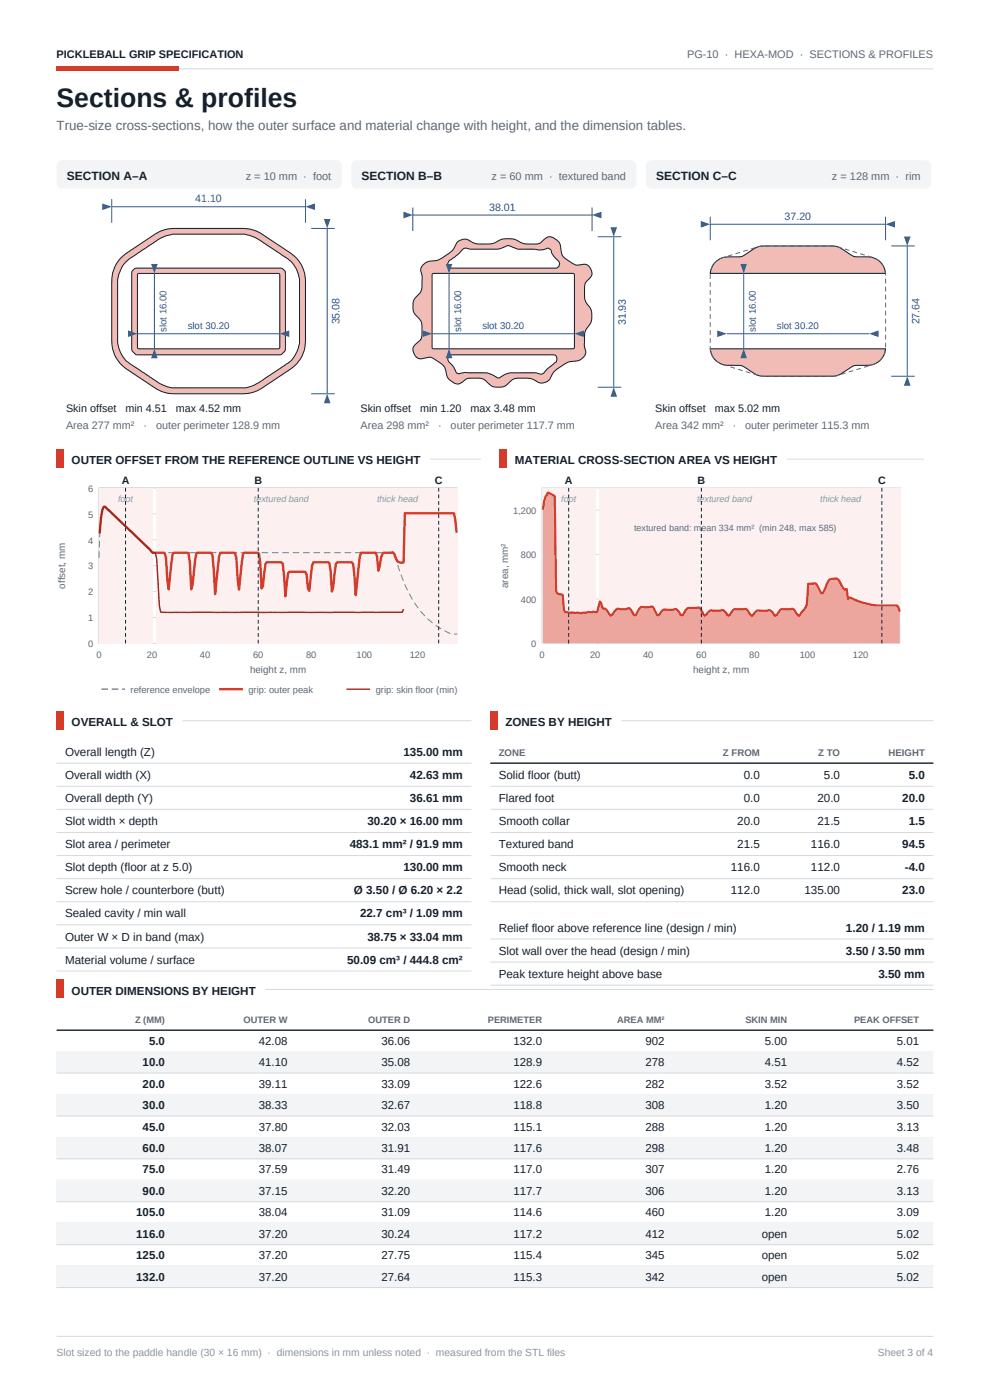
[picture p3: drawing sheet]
<svg xmlns="http://www.w3.org/2000/svg" width="210mm" height="297mm" viewBox="0 0 210 297" stroke-linecap="round" stroke-linejoin="round" font-family="sans-serif">
<path d="M12 14.6h186" fill="none" stroke="#d5dae0" stroke-width=".21"/>
<path d="M12 14.1h26v1h-26z" fill-rule="evenodd" fill="#d63a28"/>
<path d="M12 283.5h186" fill="none" stroke="#d5dae0" stroke-width=".21"/>
<path d="M12.2 34.5l.6-.4 .4-.1h58.1a1.2 1.2 0 0 1 1.2 1.2v3.6a1.2 1.2 0 0 1-1.2 1.2h-58.1a1.2 1.2 0 0 1-1.2-1.2v-3.6z" fill-rule="evenodd" fill="#f3f4f6"/>
<path d="M25.6 54.8l1-1 6.3-4.2a7 7 0 0 1 3.8-1.1h14.8a7.1 7.1 0 0 1 3.7 .9l6.5 4.3a7.1 7.1 0 0 1 3.1 5.6v13.1a7.1 7.1 0 0 1-3.4 6.1l-5.9 3.9a7.2 7.2 0 0 1-3.7 1.1h-15.4a7.2 7.2 0 0 1-3.3-1l-6.3-4.2a7.1 7.1 0 0 1-3.1-5.9v-12.4a7.3 7.3 0 0 1 1.9-5.2zM26.7 55.6a6.3 6.3 0 0 0-1.5 2.7l-.3 1.1v13.2a6.7 6.7 0 0 0 3.9 5.3l3.2 2.2a13.4 13.4 0 0 0 4.4 2.2h15.6a9.2 9.2 0 0 0 4.4-2.1l3-2.1a7.9 7.9 0 0 0 3.6-3.5l.5-1.8v-13.6a6.5 6.5 0 0 0-3.6-5l-4.4-3a7.3 7.3 0 0 0-4.7-1.5h-14.2a8.3 8.3 0 0 0-4 1.8l-5.2 3.4zM28.1 57.4l.5-.5h.4h30.4a1.15 1.15 0 0 1 1.1 1.1v16a1.71 1.71 0 0 1-1.1 1.3h-30.2a1.56 1.56 0 0 1-1.3-1.3v-16zM29.2 58.1v15.6l.1 .2 29.8 .1 .2-.1v-15.6l-.1-.2-29.8-.1z" fill-rule="evenodd" fill="#f1bcb6" stroke="#16202b" stroke-width=".22"/>
<path d="M23.7 42.3v5M23.7 43.9h41.1M64.8 42.3v5" fill="none" stroke="#1e5aa8" stroke-width=".21"/>
<g fill="#1e5aa8">
<path d="M21.7 43.2l2 .7-2 .7z"/>
<path d="M64.8 43.9l2-.7v1.4z"/>
</g>
<path d="M66 48.5h5M69.4 48.5v35M66 83.5h5" fill="none" stroke="#1e5aa8" stroke-width=".21"/>
<g fill="#1e5aa8">
<path d="M68.7 46.5h1.4l-.7 2z"/>
<path d="M69.4 83.5l.7 2h-1.4z"/>
</g>
<path d="M29.1 70.8h30.2" fill="none" stroke="#1e5aa8" stroke-width=".21"/>
<g fill="#1e5aa8">
<path d="M27.1 70.1l2 .7-2 .7z"/>
<path d="M59.3 70.8l2-.7v1.4z"/>
</g>
<path d="M32.7 58v16" fill="none" stroke="#1e5aa8" stroke-width=".21"/>
<g fill="#1e5aa8">
<path d="M32 56h1.4l-.7 2z"/>
<path d="M32.7 74l.7 2h-1.4z"/>
</g>
<path d="M74.7 34.5l.6-.4 .4-.1h58.1a1.2 1.2 0 0 1 1.2 1.2v3.6a1.2 1.2 0 0 1-1.2 1.2h-58.1a1.2 1.2 0 0 1-1.2-1.2v-3.6z" fill-rule="evenodd" fill="#f3f4f6"/>
<path d="M89.7 56.3l.1-.2a3.1 3.1 0 0 1 2.8-.8 6.8 6.8 0 0 0 4.3-3.8 2.17 2.17 0 0 1 3.1-.2 7.1 7.1 0 0 0 4.8 .3 5.2 5.2 0 0 1 6 0l.5 .1a5 5 0 0 0 3.5-.3l1.3-1a2.35 2.35 0 0 1 2.8 1.8 3.3 3.3 0 0 0 2.4 3.6 2.4 2.4 0 0 0 2.5 .3 1.91 1.91 0 0 1 1.7 1.6 1.91 1.91 0 0 1-1.1 2l-.3 .7a4.7 4.7 0 0 0 1 4.8 3.9 3.9 0 0 1-.8 4.7 10.1 10.1 0 0 0 0 4.9l-.2 .6-.4 .5a3.1 3.1 0 0 1-2.8 .8 6.8 6.8 0 0 0-4.3 3.8 2.43 2.43 0 0 1-3.6-.1 9.1 9.1 0 0 0-4 0l-.8 .5a3.2 3.2 0 0 1-5.2-.2l-.8-.4-1-.1a3.1 3.1 0 0 0-3.1 .9 1.74 1.74 0 0 1-2.6-.4l-.5-.5-.2-.6a2.93 2.93 0 0 0-1.1-2.4l-2.1-1.3-.8-.1a2.43 2.43 0 0 1-2.2 .2 1.88 1.88 0 0 1-.4-3 2.16 2.16 0 0 0 1.3-2.2v-1.5a3.1 3.1 0 0 0-1.5-2.7 3.4 3.4 0 0 1 1.1-4.5 3.5 3.5 0 0 0 .4-2.6v-1.2a1.67 1.67 0 0 1 .2-2zM91.7 58.1v15.6l.1 .3h29.8l.2-.2v-15.5l-.1-.3h-29.8zM95.5 55.2a.99 .99 0 0 0-.2 1.6l22.4 .1a.89 .89 0 0 0 .9-.5 .89 .89 0 0 0-.1-1l-1-.9-.5-.9a.83 .83 0 0 0-.9-1l-1 .4-.8 .1-.9-.2h-3.5l-2.2-.8-2.1 .8h-5.9l-.9-.3-.6 .3-1.1 1.1zM95.3 75.5a.86 .86 0 0 0-.1 1.2l.8 .9 .4 .6a1.3 1.3 0 0 0 1 1.1l1.3-.3 4.4 .1 1.2 .3 1.1 .7 .5 .1a5.1 5.1 0 0 1 2.3-1.1h5.6a1.32 1.32 0 0 0 2.1-.6l2.1-1.7 .2-.7-.3-.7-.6-.1h-21.5z" fill-rule="evenodd" fill="#f1bcb6" stroke="#16202b" stroke-width=".22"/>
<path d="M87.6 44v5M87.6 45.6h38M125.6 44v5" fill="none" stroke="#1e5aa8" stroke-width=".21"/>
<g fill="#1e5aa8">
<path d="M85.6 44.9l2 .7-2 .7z"/>
<path d="M125.6 45.6l2-.7v1.4z"/>
</g>
<path d="M126.8 50.2h5M130.2 50.2v31.9M126.8 82.1h5" fill="none" stroke="#1e5aa8" stroke-width=".21"/>
<g fill="#1e5aa8">
<path d="M129.5 48.2h1.4l-.7 2z"/>
<path d="M130.2 82.1l.7 2h-1.4z"/>
</g>
<path d="M91.7 70.8h30.2" fill="none" stroke="#1e5aa8" stroke-width=".21"/>
<g fill="#1e5aa8">
<path d="M89.7 70.1l2 .7-2 .7z"/>
<path d="M121.9 70.8l2-.7v1.4z"/>
</g>
<path d="M95.2 58v16" fill="none" stroke="#1e5aa8" stroke-width=".21"/>
<g fill="#1e5aa8">
<path d="M94.5 56h1.4l-.7 2z"/>
<path d="M95.2 74l.7 2h-1.4z"/>
</g>
<path d="M137.5 34.2l.7-.2h58.1a1.2 1.2 0 0 1 1.2 1.2v3.6a1.2 1.2 0 0 1-1.2 1.2h-58.1a1.2 1.2 0 0 1-1.2-1.2v-3.6l.1-.4z" fill-rule="evenodd" fill="#f3f4f6"/>
<path d="M151.8 55.6a4.1 4.1 0 0 1 3.3-1.1h2.1l.7-.4a7.2 7.2 0 0 1 3.4-1.9h15.4a6.2 6.2 0 0 1 4 2 4.6 4.6 0 0 0 3.3 .3 3.8 3.8 0 0 1 3.8 3.5h-37.1l.3-1.3zM150.7 74h37.2a3.9 3.9 0 0 1-4.2 3.5l-2.7 .1a11.9 11.9 0 0 1-3.6 2.1l-15.6 .1a6.2 6.2 0 0 1-4-2l-.9-.3a5.9 5.9 0 0 1-4.8-.8 3.8 3.8 0 0 1-1.4-2.7z" fill-rule="evenodd" fill="#f1bcb6" stroke="#16202b" stroke-width=".22"/>
<path d="M161.9 52.2l-1.2 .2-7.5 2.3a3.8 3.8 0 0 0-2.5 3.3v16a3.8 3.8 0 0 0 2.9 3.4l7.6 2.4h15.6l8.5-2.5a3.8 3.8 0 0 0 2.6-3.3l-.1-16a3.8 3.8 0 0 0-2.7-3.4l-7.8-2.4h-15.4" fill="none" stroke="#5d6875" stroke-width=".21" stroke-dasharray="1 .7" stroke-linecap="butt"/>
<path d="M150.7 46v5M150.7 47.6h37.2M187.9 46v5" fill="none" stroke="#1e5aa8" stroke-width=".21"/>
<g fill="#1e5aa8">
<path d="M148.7 46.9l2 .7-2 .7z"/>
<path d="M187.9 47.6l2-.7v1.4z"/>
</g>
<path d="M189.1 52.2h5M192.5 52.2v27.6M189.1 79.8h5" fill="none" stroke="#1e5aa8" stroke-width=".21"/>
<g fill="#1e5aa8">
<path d="M191.8 50.2h1.4l-.7 2z"/>
<path d="M192.5 79.8l.7 2h-1.4z"/>
</g>
<path d="M154.1 70.8h30.2" fill="none" stroke="#1e5aa8" stroke-width=".21"/>
<g fill="#1e5aa8">
<path d="M152.1 70.1l2 .7-2 .7z"/>
<path d="M184.3 70.8l2-.7v1.4z"/>
</g>
<path d="M157.7 58v16" fill="none" stroke="#1e5aa8" stroke-width=".21"/>
<g fill="#1e5aa8">
<path d="M157 56h1.4l-.7 2z"/>
<path d="M157.7 74l.7 2h-1.4z"/>
</g>
<path d="M12 95.3h1.5v3.9h-1.5z" fill-rule="evenodd" fill="#d63a28"/>
<path d="M91.3 97.4h10.7" fill="none" stroke="#d5dae0" stroke-width=".21"/>
<path d="M106 95.3h1.5v3.9h-1.5z" fill-rule="evenodd" fill="#d63a28"/>
<path d="M166.9 97.4h29.1" fill="none" stroke="#d5dae0" stroke-width=".21"/>
<path d="M21 103.5h76v33h-76z" fill-rule="evenodd" fill="#fff" stroke="#d5dae0" stroke-width=".21"/>
<path d="M21 120h76M21 114.5h76M21 109h76M32.3 103.5v33M43.5 103.5v33M54.8 103.5v33M66 103.5v33M77.3 103.5v33M88.6 103.5v33M97 103.5h-76v33h76M21 131h76M21 125.5h76" fill="none" stroke="#d5dae0" stroke-width=".21"/>
<g fill="#fcf1f0">
<path d="M21 103.5h11.3v33h-11.3z" fill-rule="evenodd"/>
<path d="M33.1 103.5h53.2v33h-53.2z" fill-rule="evenodd"/>
<path d="M71.7 103.5h25.3v33h-25.3z" fill-rule="evenodd"/>
</g>
<path d="M21 118.4a40 40 0 0 1 .8-10.4l.2-.4 .1-.2 .2 .1 9.7 9.3a1.16 1.16 0 0 0 1.4 .4h50.1l.2 .4a31.5 31.5 0 0 0 5.7 12.3l1.5 1.6 2.7 1.9a5.1 5.1 0 0 0 3.4 1.1" fill="none" stroke="#7a8494" stroke-width=".22" stroke-dasharray="1.4 .8" stroke-linecap="butt"/>
<path d="M96.9 113l-.6-4.1h-10.4l-.3 10.4h-.3a1.18 1.18 0 0 1-1.4-1l-.6-1.1-1.9 .1-.3 .3-.3 .8-.5 2.7-.3-3.1-.3-.7h-3.1l-.3 .9-.8 8-.6-6.6a1.38 1.38 0 0 0-1.4-.3h-1.1a1.13 1.13 0 0 0-1.2 .3l-.5 4.9-.3 1-.3-4.5-.3-1.6-.2-.1h-3.1l-.3 .8-.6 5.2-.3-.4-.2-2.9-.3-.7h-3.4l-.3 .3-.6 4.9-.5-6.8a1.08 1.08 0 0 0-1.1-.4h-2.3l-.3 .3-.5 4.8-.3 .4-.3-5.5-.3-1.9-.3-.1h-2.8l-.3 .2-.8 7.6-.6-6.8-.2-1h-3.1l-.3 .7-.9 8-.5-8.2-.3-.5h-3.1l-.3 1.4-.6 5.4-.2 .9-.3-5.6-.3-2-.3-.1h-2.8l-.3 .2-.8 7.5-.3-1.9-.3-4.7-.3-1.1h-1.1a1.94 1.94 0 0 1-2.2-1l-9.3-8.8h-.3l-.3 .7-.6 4.9M46.5 146.2h5" fill="none" stroke="#d63a28" stroke-width=".5"/>
<path d="M21.1 113.2l.6-5 .3-.6 .3-.1 9.5 9.2a.88 .88 0 0 0 1.2 .6l.2 1.3 .6 9.9 .3 1.4h51.2l.3-.7M73.5 146.2h5" fill="none" stroke="#8b261a" stroke-width=".3"/>
<path d="M21.5 146.2h5" fill="none" stroke="#7a8494" stroke-width=".3" stroke-dasharray="1.4 .8" stroke-linecap="butt"/>
<path d="M26.6 103.5v33M54.8 103.5v33M93.1 103.5v33" fill="none" stroke="#16202b" stroke-width=".21" stroke-dasharray=".8 .6" stroke-linecap="butt"/>
<path d="M115 103.5h76v33h-76z" fill-rule="evenodd" fill="#fff" stroke="#d5dae0" stroke-width=".21"/>
<path d="M115 103.5v33h76M115 117.6h76M115 108.2h76M126.3 103.5v33M137.5 103.5v33M148.8 103.5v33M160 103.5v33M171.3 103.5v33M182.6 103.5v33M115 127.1h76" fill="none" stroke="#d5dae0" stroke-width=".21"/>
<g fill="#fcf1f0">
<path d="M115 103.5h11.3v33h-11.3z" fill-rule="evenodd"/>
<path d="M127.1 103.5h53.2v33h-53.2z" fill-rule="evenodd"/>
<path d="M165.7 103.5h25.3v33h-25.3z" fill-rule="evenodd"/>
</g>
<path d="M116.3 104.5l1.4 .7 .3 20.1 .2 .6 1.2 .3 .2 3.3 .3 .3 .9 .2 1.7-.1 .8 .2 1.4-.3 .9 .1 .2-.2 .6 .2 .3-.1 .5-2.2 .3 .3 .3 1.1 .3 .2a1.25 1.25 0 0 1 1.1 1l.3 .4 .3-.1 .3-.4a1.21 1.21 0 0 1 1.4-.9h1.1a.95 .95 0 0 1 1.4 .4l.6 1 .2-.1 .3-.5a1.29 1.29 0 0 1 1.4-1.2h1.2l.5-.2a3.4 3.4 0 0 1 1.1 1.8l.3 .2 .3-.3a1.22 1.22 0 0 1 1.7-.9h1.1a.71 .71 0 0 1 1.2 .2l.5 .9 .3 .1 .3-.4a1.57 1.57 0 0 1 1.4-1.2h1.1a.82 .82 0 0 1 1.1 .2l.9 1.4 .5-.6a1.31 1.31 0 0 1 1.7-.4h.9a1.15 1.15 0 0 1 1.7 .8l.2 .3 .3-.3a1.95 1.95 0 0 1 1.2-1.2h1.9a1.19 1.19 0 0 1 1.2 1l.2 .4h.3l.3-.4a1.23 1.23 0 0 1 1.7-.6l1.1-.1a.95 .95 0 0 1 1.4 .8l.3 .3 .3-.1 .3-.3a1.23 1.23 0 0 1 1.7-.9l1.4-.2 .2 .1 .9 1.3 .3 .1 1.4-1.7 .3-.7 .2-4.3 1.4-.2a2.88 2.88 0 0 1 1.2 1.7l.3 .5 .2-.1 .6-1.2a2.28 2.28 0 0 1 1.1-1.8h.6a1.03 1.03 0 0 1 1.4 .7 2.83 2.83 0 0 0 1.1 1.6l.3-.2 .3 2.2a.73 .73 0 0 1 1.1 0 15.9 15.9 0 0 0 8.5 1.3h.8l.6 1.3v6.8h-75.8v-28.4a5.5 5.5 0 0 1 1.2-3.6z" fill-rule="evenodd" fill="#eda69e"/>
<path d="M115.1 108.1a5.5 5.5 0 0 1 1.2-3.6l1.4 .7 .3 20.1 .2 .6 1.2 .3 .2 3.3 .3 .3 .9 .2 1.7-.1 .8 .2 1.4-.3 .9 .1 .2-.2 .6 .2 .3-.1 .5-2.2 .3 .3 .3 1.1 .3 .2a1.25 1.25 0 0 1 1.1 1l.3 .4 .3-.1 .3-.4a1.21 1.21 0 0 1 1.4-.9h1.1a.95 .95 0 0 1 1.4 .4l.6 1 .2-.1 .3-.5a1.29 1.29 0 0 1 1.4-1.2h1.2l.5-.2a3.4 3.4 0 0 1 1.1 1.8l.3 .2 .3-.3a1.22 1.22 0 0 1 1.7-.9h1.1a.71 .71 0 0 1 1.2 .2l.5 .9 .3 .1 .3-.4a1.57 1.57 0 0 1 1.4-1.2h1.1a.82 .82 0 0 1 1.1 .2l.9 1.4 .5-.6a1.31 1.31 0 0 1 1.7-.4h.9a1.15 1.15 0 0 1 1.7 .8l.2 .3 .3-.3a1.95 1.95 0 0 1 1.2-1.2h1.9a1.19 1.19 0 0 1 1.2 1l.2 .4h.3l.3-.4a1.23 1.23 0 0 1 1.7-.6l1.1-.1a.95 .95 0 0 1 1.4 .8l.3 .3 .3-.1 .3-.3a1.23 1.23 0 0 1 1.7-.9l1.4-.2 .2 .1 .9 1.3 .3 .1 1.4-1.7 .3-.7 .2-4.3 1.4-.2a2.88 2.88 0 0 1 1.2 1.7l.3 .5 .2-.1 .6-1.2a2.28 2.28 0 0 1 1.1-1.8h.6a1.03 1.03 0 0 1 1.4 .7 2.83 2.83 0 0 0 1.1 1.6l.3-.2 .3 2.2a.73 .73 0 0 1 1.1 0 15.9 15.9 0 0 0 8.5 1.3h.8l.6 1.3" fill="none" stroke="#d63a28" stroke-width=".45"/>
<path d="M120.6 103.5v33M148.8 103.5v33M187.1 103.5v33" fill="none" stroke="#16202b" stroke-width=".21" stroke-dasharray=".8 .6" stroke-linecap="butt"/>
<path d="M12 150.8h1.5v3.9h-1.5z" fill-rule="evenodd" fill="#d63a28"/>
<path d="M38.7 152.9h61.3M12 161.9h88M12 166.8h88M12 171.7h88M12 176.6h88M12 181.5h88M12 186.4h88M12 191.3h88M12 196.2h88M12 201.1h88M12 206h88" fill="none" stroke="#d5dae0" stroke-width=".21"/>
<path d="M104 150.8h1.5v3.9h-1.5z" fill-rule="evenodd" fill="#d63a28"/>
<path d="M131.8 152.9h66.2M104 166.8h94M104 171.7h94M104 176.6h94M104 181.5h94M104 186.4h94M104 191.3h94M104 199.2h94M104 204.1h94M104 209h94" fill="none" stroke="#d5dae0" stroke-width=".21"/>
<path d="M104 161.9h94" fill="none" stroke="#16202b" stroke-width=".3"/>
<path d="M12 207.8h1.5v3.9h-1.5z" fill-rule="evenodd" fill="#d63a28"/>
<path d="M56.3 209.9h141.7M12 223.1h186" fill="none" stroke="#d5dae0" stroke-width=".21"/>
<path d="M12 218.5h186" fill="none" stroke="#16202b" stroke-width=".3"/>
<path d="M12 223.1h186v4.5h-186z" fill-rule="evenodd" fill="#f3f4f6"/>
<path d="M12 227.6h186M12 232.2h186" fill="none" stroke="#d5dae0" stroke-width=".21"/>
<path d="M12 232.2h186v4.6h-186z" fill-rule="evenodd" fill="#f3f4f6"/>
<path d="M12 236.8h186M12 241.3h186" fill="none" stroke="#d5dae0" stroke-width=".21"/>
<path d="M12 241.3h186v4.6h-186z" fill-rule="evenodd" fill="#f3f4f6"/>
<path d="M12 245.9h186M12 250.4h186" fill="none" stroke="#d5dae0" stroke-width=".21"/>
<path d="M12 250.4h186v4.5h-186z" fill-rule="evenodd" fill="#f3f4f6"/>
<path d="M12 254.9h186M12 259.5h186" fill="none" stroke="#d5dae0" stroke-width=".21"/>
<path d="M12 259.5h186v4.6h-186z" fill-rule="evenodd" fill="#f3f4f6"/>
<path d="M12 264.1h186M12 268.6h186" fill="none" stroke="#d5dae0" stroke-width=".21"/>
<path d="M12 268.6h186v4.6h-186z" fill-rule="evenodd" fill="#f3f4f6"/>
<path d="M12 273.2h186" fill="none" stroke="#d5dae0" stroke-width=".21"/>
<text font-size="5.6" fill="#16202b" x="12" y="22.6">Sections &amp; profiles</text>
<text font-size="2.8" fill="#5d6875" x="12" y="27.6">True-size cross-sections, how the outer surface and material change with height, and the dimension tables.</text>
<g font-size="2.5" fill="#16202b">
<text x="14.2" y="38.1">SECTION A–A</text>
<text x="76.7" y="38.1">SECTION B–B</text>
<text x="139.2" y="38.1">SECTION C–C</text>
<text x="15.2" y="98.5">OUTER OFFSET FROM THE REFERENCE OUTLINE VS HEIGHT</text>
<text x="109.2" y="98.5">MATERIAL CROSS-SECTION AREA VS HEIGHT</text>
<text x="15.2" y="154">OVERALL &amp; SLOT</text>
<text x="107.2" y="154">ZONES BY HEIGHT</text>
<text x="13.8" y="160.3">Overall length (Z)</text>
<text x="85.6" y="160.3">135.00 mm</text>
<text x="13.8" y="165.2">Overall width (X)</text>
<text x="86.9" y="165.2">42.63 mm</text>
<text x="105.8" y="165.2">Solid floor (butt)</text>
<text x="157.8" y="165.2">0.0</text>
<text x="174.8" y="165.2">5.0</text>
<text x="192.8" y="165.2">5.0</text>
<text x="13.8" y="170.1">Overall depth (Y)</text>
<text x="86.9" y="170.1">36.61 mm</text>
<text x="105.8" y="170.1">Flared foot</text>
<text x="157.8" y="170.1">0.0</text>
<text x="173.4" y="170.1">20.0</text>
<text x="191.4" y="170.1">20.0</text>
<text x="13.8" y="175">Slot width × depth</text>
<text x="13.8" y="179.9">Slot area / perimeter</text>
<text x="74.2" y="179.9">483.1 mm² / 91.9 mm</text>
<text x="77.9" y="175">30.20 × 16.00 mm</text>
<text x="105.8" y="175">Smooth collar</text>
<text x="105.8" y="179.9">Textured band</text>
<text x="156.4" y="175">20.0</text>
<text x="156.4" y="179.9">21.5</text>
<text x="172" y="179.9">116.0</text>
<text x="173.4" y="175">21.5</text>
<text x="191.4" y="179.9">94.5</text>
<text x="192.8" y="175">1.5</text>
<text x="13.8" y="184.8">Slot depth (floor at z 5.0)</text>
<text x="85.6" y="184.8">130.00 mm</text>
<text x="105.8" y="184.8">Smooth neck</text>
<text x="155" y="184.8">116.0</text>
<text x="172" y="184.8">112.0</text>
<text x="191.9" y="184.8">-4.0</text>
<text x="13.8" y="189.7">Screw hole / counterbore (butt)</text>
<text x="75.1" y="189.7">Ø 3.50 / Ø 6.20 × 2.2</text>
<text x="105.8" y="189.7">Head (solid, thick wall, slot opening)</text>
<text x="155" y="189.7">112.0</text>
<text x="170.6" y="189.7">135.00</text>
<text x="191.4" y="189.7">23.0</text>
<text x="13.8" y="194.6">Sealed cavity / min wall</text>
<text x="76.4" y="194.6">22.7 cm³ / 1.09 mm</text>
<text x="105.8" y="197.6">Relief floor above reference line (design / min)</text>
<text x="179.5" y="197.6">1.20 / 1.19 mm</text>
<text x="13.8" y="199.5">Outer W × D in band (max)</text>
<text x="77.9" y="199.5">38.75 × 33.04 mm</text>
<text x="105.8" y="202.5">Slot wall over the head (design / min)</text>
<text x="179.5" y="202.5">3.50 / 3.50 mm</text>
<text x="13.8" y="204.4">Material volume / surface</text>
<text x="73.6" y="204.4">50.09 cm³ / 444.8 cm²</text>
<text x="105.8" y="207.4">Peak texture height above base</text>
<text x="186.3" y="207.4">3.50 mm</text>
<text x="15.2" y="211">OUTER DIMENSIONS BY HEIGHT</text>
</g>
<g font-size="2.4" fill="#16202b">
<text x="31.6" y="221.6">5.0</text>
<text x="54.9" y="221.6">42.08</text>
<text x="80.9" y="221.6">36.06</text>
<text x="108.9" y="221.6">132.0</text>
<text x="136.9" y="221.6">902</text>
<text x="162.3" y="221.6">5.00</text>
<text x="190.3" y="221.6">5.01</text>
<text x="30.3" y="226.2">10.0</text>
<text x="54.9" y="226.2">41.10</text>
<text x="80.9" y="226.2">35.08</text>
<text x="108.9" y="226.2">128.9</text>
<text x="136.9" y="226.2">278</text>
<text x="162.3" y="226.2">4.51</text>
<text x="190.3" y="226.2">4.52</text>
<text x="30.3" y="230.7">20.0</text>
<text x="54.9" y="230.7">39.11</text>
<text x="80.9" y="230.7">33.09</text>
<text x="108.9" y="230.7">122.6</text>
<text x="136.9" y="230.7">282</text>
<text x="162.3" y="230.7">3.52</text>
<text x="190.3" y="230.7">3.52</text>
<text x="30.3" y="235.3">30.0</text>
<text x="30.3" y="239.8">45.0</text>
<text x="54.9" y="235.3">38.33</text>
<text x="54.9" y="239.8">37.80</text>
<text x="80.9" y="235.3">32.67</text>
<text x="80.9" y="239.8">32.03</text>
<text x="108.9" y="235.3">118.8</text>
<text x="108.9" y="239.8">115.1</text>
<text x="136.9" y="235.3">308</text>
<text x="136.9" y="239.8">288</text>
<text x="162.3" y="235.3">1.20</text>
<text x="162.3" y="239.8">1.20</text>
<text x="190.3" y="235.3">3.50</text>
<text x="190.3" y="239.8">3.13</text>
<text x="30.3" y="244.4">60.0</text>
<text x="54.9" y="244.4">38.07</text>
<text x="80.9" y="244.4">31.91</text>
<text x="108.9" y="244.4">117.6</text>
<text x="136.9" y="244.4">298</text>
<text x="162.3" y="244.4">1.20</text>
<text x="190.3" y="244.4">3.48</text>
<text x="30.3" y="248.9">75.0</text>
<text x="54.9" y="248.9">37.59</text>
<text x="80.9" y="248.9">31.49</text>
<text x="108.9" y="248.9">117.0</text>
<text x="136.9" y="248.9">307</text>
<text x="162.3" y="248.9">1.20</text>
<text x="190.3" y="248.9">2.76</text>
<text x="30.3" y="253.5">90.0</text>
<text x="54.9" y="253.5">37.15</text>
<text x="80.9" y="253.5">32.20</text>
<text x="108.9" y="253.5">117.7</text>
<text x="136.9" y="253.5">306</text>
<text x="162.3" y="253.5">1.20</text>
<text x="190.3" y="253.5">3.13</text>
<text x="28.9" y="258">105.0</text>
<text x="28.9" y="262.6">116.0</text>
<text x="54.9" y="258">38.04</text>
<text x="54.9" y="262.6">37.20</text>
<text x="80.9" y="258">31.09</text>
<text x="80.9" y="262.6">30.24</text>
<text x="108.9" y="258">114.6</text>
<text x="108.9" y="262.6">117.2</text>
<text x="136.9" y="258">460</text>
<text x="136.9" y="262.6">412</text>
<text x="161.6" y="262.6">open</text>
<text x="162.3" y="258">1.20</text>
<text x="190.3" y="258">3.09</text>
<text x="190.3" y="262.6">5.02</text>
<text x="28.9" y="267.1">125.0</text>
<text x="54.9" y="267.1">37.20</text>
<text x="80.9" y="267.1">27.75</text>
<text x="108.9" y="267.1">115.4</text>
<text x="136.9" y="267.1">345</text>
<text x="161.6" y="267.1">open</text>
<text x="190.3" y="267.1">5.02</text>
<text x="28.9" y="271.7">132.0</text>
<text x="54.9" y="271.7">37.20</text>
<text x="80.9" y="271.7">27.64</text>
<text x="108.9" y="271.7">115.3</text>
<text x="136.9" y="271.7">342</text>
<text x="161.6" y="271.7">open</text>
<text x="190.3" y="271.7">5.02</text>
</g>
<g font-size="2.3" fill="#16202b">
<text x="12" y="12.4">PICKLEBALL GRIP SPECIFICATION</text>
<text x="14" y="87.5">Skin offset</text>
<text x="26.6" y="87.5">min 4.51</text>
<text x="37.3" y="87.5">max 4.52 mm</text>
<text x="76.5" y="87.5">Skin offset</text>
<text x="89.1" y="87.5">min 1.20</text>
<text x="99.8" y="87.5">max 3.48 mm</text>
<text x="139" y="87.5">Skin offset</text>
<text x="151.6" y="87.5">max 5.02 mm</text>
<text x="25.8" y="102.6">A</text>
<text x="54" y="102.6">B</text>
<text x="92.2" y="102.6">C</text>
<text x="119.8" y="102.6">A</text>
<text x="148" y="102.6">B</text>
<text x="186.2" y="102.6">C</text>
</g>
<g font-size="2.3" fill="#5d6875">
<text x="145.7" y="12.4">PG-10 · HEXA-MOD · SECTIONS &amp; PROFILES</text>
<text x="52.1" y="38.1">z = 10 mm · foot</text>
<text x="104.3" y="38.1">z = 60 mm · textured band</text>
<text x="176.5" y="38.1">z = 128 mm · rim</text>
<text x="14" y="91.1">Area 277 mm²</text>
<text x="30.4" y="91.1">·</text>
<text x="33.1" y="91.1">outer perimeter 128.9 mm</text>
<text x="76.5" y="91.1">Area 298 mm²</text>
<text x="92.9" y="91.1">·</text>
<text x="95.6" y="91.1">outer perimeter 117.7 mm</text>
<text x="139" y="91.1">Area 342 mm²</text>
<text x="155.4" y="91.1">·</text>
<text x="158.1" y="91.1">outer perimeter 115.3 mm</text>
</g>
<g font-size="2.3" fill="#1e5aa8">
<text x="41.4" y="43">41.10</text>
<text x="103.8" y="44.7">38.01</text>
<text x="166.4" y="46.7">37.20</text>
<text x="72" y="68.8" transform="rotate(-90 72 68.8)">35.08</text>
<text x="132.8" y="69" transform="rotate(-90 132.8 69)">31.93</text>
<text x="195.1" y="68.8" transform="rotate(-90 195.1 68.8)">27.64</text>
</g>
<g font-size="2.2" fill="#8b95a1">
<text x="12" y="287.6">Slot sized to the paddle handle (30 × 16 mm) · dimensions in mm unless noted · measured from the STL files</text>
<text x="186.2" y="287.6">Sheet 3 of 4</text>
</g>
<g font-size="2.1" fill="#5d6875">
<text x="13.8" y="124.9" transform="rotate(-90 13.8 124.9)">offset, mm</text>
<text x="107.8" y="124.7" transform="rotate(-90 107.8 124.7)">area, mm²</text>
<text x="53" y="142.8">height z, mm</text>
<text x="147" y="142.8">height z, mm</text>
</g>
<g font-size="2" fill="#1e5aa8">
<text x="35.3" y="70.4" transform="rotate(-90 35.3 70.4)">slot 16.00</text>
<text x="39.8" y="69.9">slot 30.20</text>
<text x="97.9" y="70.4" transform="rotate(-90 97.9 70.4)">slot 16.00</text>
<text x="102.3" y="69.9">slot 30.20</text>
<text x="160.3" y="70.4" transform="rotate(-90 160.3 70.4)">slot 16.00</text>
<text x="164.8" y="69.9">slot 30.20</text>
</g>
<g font-size="2" fill="#5d6875">
<text x="18.7" y="104.3">6</text>
<text x="18.7" y="109.8">5</text>
<text x="108.9" y="109">1,200</text>
<text x="18.7" y="115.3">4</text>
<text x="110.5" y="118.4">800</text>
<text x="18.7" y="120.8">3</text>
<text x="18.7" y="131.8">1</text>
<text x="18.7" y="126.3">2</text>
<text x="110.5" y="127.9">400</text>
<text x="18.7" y="137.3">0</text>
<text x="112.7" y="137.3">0</text>
<text x="20.5" y="139.5">0</text>
<text x="31.2" y="139.5">20</text>
<text x="42.4" y="139.5">40</text>
<text x="53.7" y="139.5">60</text>
<text x="64.9" y="139.5">80</text>
<text x="75.6" y="139.5">100</text>
<text x="86.9" y="139.5">120</text>
<text x="114.5" y="139.5">0</text>
<text x="125.2" y="139.5">20</text>
<text x="136.4" y="139.5">40</text>
<text x="147.7" y="139.5">60</text>
<text x="158.9" y="139.5">80</text>
<text x="169.6" y="139.5">100</text>
<text x="180.9" y="139.5">120</text>
<text x="27.7" y="147.1">reference envelope</text>
<text x="52.7" y="147.1">grip: outer peak</text>
<text x="79.7" y="147.1">grip: skin floor (min)</text>
<text x="105.8" y="160.3">ZONE</text>
<text x="153.4" y="160.3">Z FROM</text>
<text x="173.5" y="160.3">Z TO</text>
<text x="188.5" y="160.3">HEIGHT</text>
<text x="28.6" y="217.1">Z (MM)</text>
<text x="51.7" y="217.1">OUTER W</text>
<text x="78.1" y="217.1">OUTER D</text>
<text x="103.5" y="217.1">PERIMETER</text>
<text x="130.9" y="217.1">AREA MM²</text>
<text x="158.1" y="217.1">SKIN MIN</text>
<text x="181.2" y="217.1">PEAK OFFSET</text>
</g>
<g font-size="1.9" fill="#8b95a1">
<text x="25" y="106.5">foot</text>
<text x="53.9" y="106.5">textured band</text>
<text x="80" y="106.5">thick head</text>
<text x="119" y="106.5">foot</text>
<text x="147.9" y="106.5">textured band</text>
<text x="174" y="106.5">thick head</text>
</g>
<text font-size="1.9" fill="#5d6875" x="134.5" y="112.7">textured band: mean 334 mm² (min 248, max 585)</text>
</svg>
